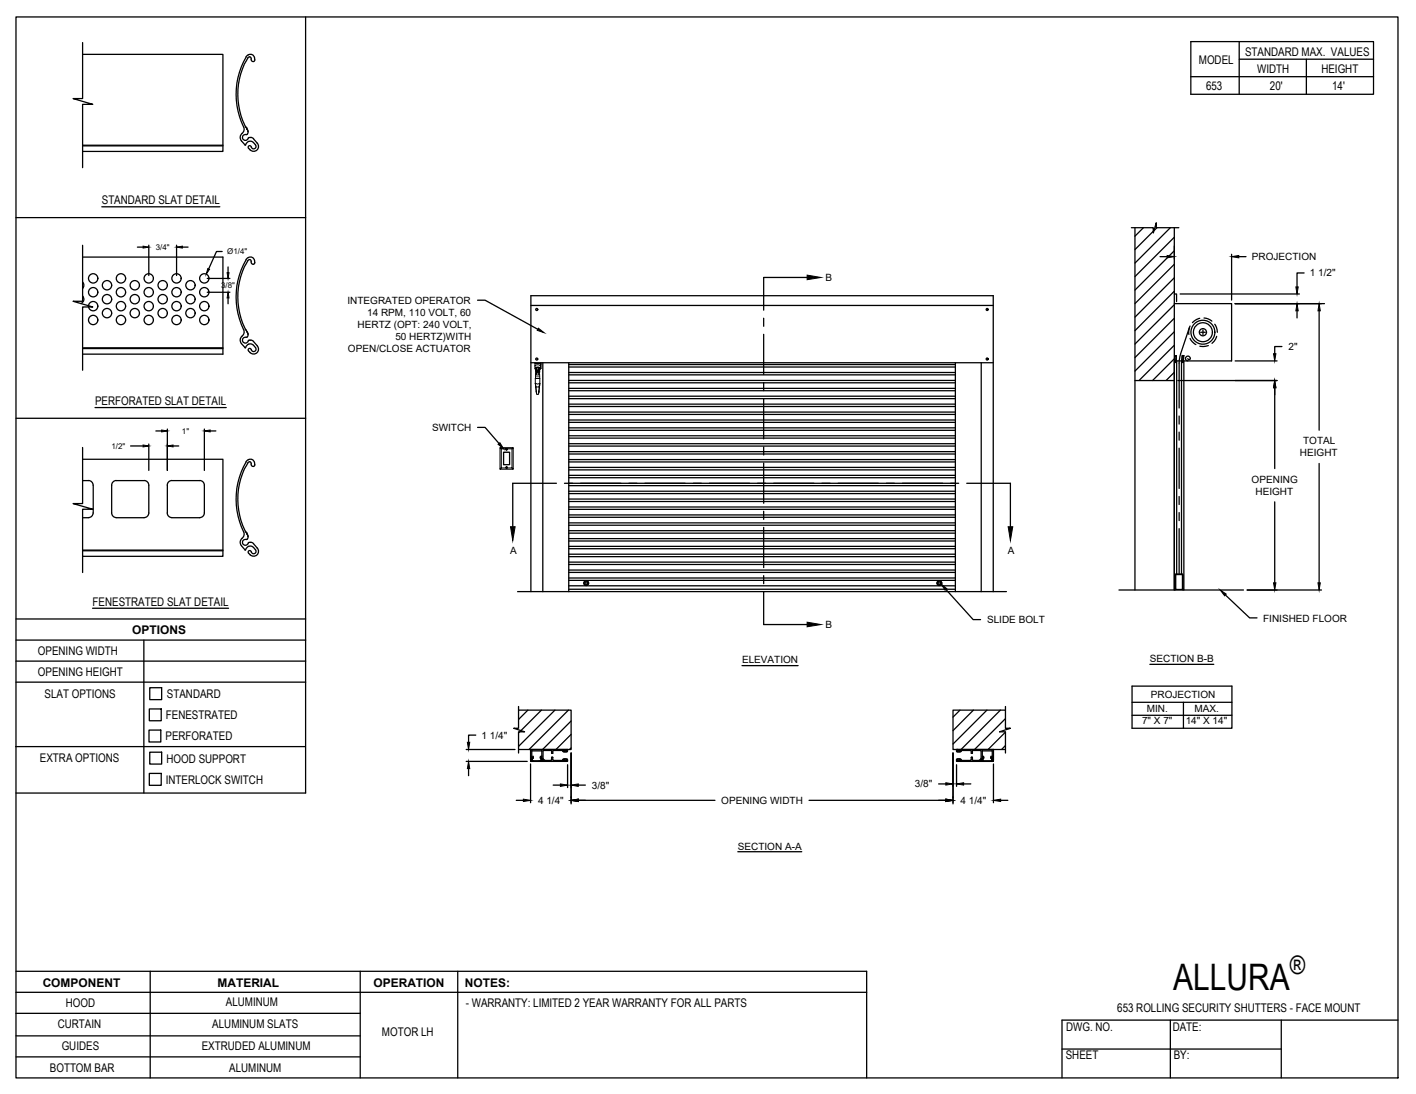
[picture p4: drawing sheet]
<svg xmlns="http://www.w3.org/2000/svg" width="279mm" height="216mm" viewBox="0 0 279 216" stroke-linecap="round" stroke-linejoin="round" font-family="sans-serif">
<!-- layer: ANNOTATIONS -->
<g fill="none" stroke="#000" stroke-width=".25">
<path d="M27.1 48.8h1.1M29.4 48.4v6M34.8 48.4v6M36 48.8h1.1M40.9 54.9h4.5M40.9 57.7h4.5M43.8 49.6h-1.1l-1.5 3.5M45 52.7v1.1M45 58.8v1.1M94.2 59.2h1.5l10.4 5.8M228.9 50.7h1.4M231.7 48.5v2.6"/>
<path d="M232.9 58h23.5M243 50.2v9M243.7 59.9h17.6M244.4 50.7h1.5M257.3 53.9h-1.4v2.7M232.4 75.1h19.6M243.7 71.2h8.3M251.5 76.5v16M252.9 68.4h-1.4v1.4M255.9 61.3v1.4M260.3 61.3v23.6M25.8 88h2.4"/>
<path d="M29.4 87.6v5.2M30.8 85h1.1M33 84.7v8.1M34.1 88h1.2M40.3 84.7v8.1M41.5 85h1.1M94.2 84.3h1.5l2.8 3.2M251.5 99v16M260.3 91.5v23.5M186.6 116.3l5.4 6h1.5M241.8 117.4l4.8 4.5h1.4M246.1 116.4h14.7"/>
<path d="M146.4 131.4h11.1M223.4 135.4h19.7v8.3h-19.7zM223.4 138.6h19.7M226.9 131.1h12.6M233.5 138.6v5.1M92 150.3h12M92 147.9h9.6M92.5 151.7v1.4M93.9 145.1h-1.4v1.4M101.9 157.9h1.4M104.7 150.8v7.6M109.2 154.9h1.4"/>
<path d="M112 150.9v4.5M112.7 148.6v10M114.1 157.9h27M114.1 154.9h1.4M159.6 157.9h27M185.2 154.7h1.4M188 148.6v10M188.7 150.9v4.3M190.1 154.7h1.5M196 150.8v7.6M197.4 157.9h1.5M223.4 141.2h19.7"/>
<path d="M145.6 168.1h12.6"/>
</g>
<g fill="#000" stroke="#000" stroke-width=".2">
<path d="M28.2 48.6l1.2 .2-1.2 .2zM34.8 48.8l1.2-.2v.4zM41 53l.3 .1-.6 1zM44.8 53.8h.4l-.2 1.1zM45 57.7l.2 1.1h-.4zM230.3 50.4l1.4 .3-1.4 .2zM243 50.7l1.4-.3v.5zM255.7 56.6h.5l-.3 1.4zM106.2 64.8l1.2 .9-1.4-.5zM251.5 75.1l.3 1.4h-.5zM251.3 69.8h.5l-.3 1.4zM255.9 59.9l.3 1.4h-.5z"/>
<path d="M260.3 59.9l.2 1.4h-.4zM28.2 87.8l1.2 .2-1.2 .2zM31.9 84.9l1.1 .1-1.1 .2zM33 88l1.1-.2v.4zM40.3 85l1.2-.1v.3zM98.3 87.7l.3-.3 .8 1.2zM185.7 115.3l1.1 .9-.3 .3zM240.8 116.4l1.2 .8-.4 .4zM251.3 115h.5l-.3 1.4zM260.1 115h.4l-.2 1.4zM92.5 150.3l.2 1.4h-.5zM92.2 146.5h.5l-.2 1.4z"/>
<path d="M103.3 157.7l1.4 .2-1.4 .3zM110.6 154.7l1.4 .2-1.4 .3zM112.7 157.9l1.4-.2v.5zM112.7 154.9l1.4-.2v.5zM186.6 157.7l1.4 .2-1.4 .3zM186.6 154.5l1.4 .2-1.4 .2zM188.7 154.7l1.4-.2v.4zM196 157.9l1.4-.2v.5z"/>
</g>
<!-- layer: SECTION CUTS -->
<g fill="none" stroke="#000" stroke-width=".25">
<path d="M159.3 54.8h-8.6v6.4M150.7 62.8v1.6M150.7 66v7.9M150.7 75.5v1.6M150.7 78.7v7.9M109.8 95.4h-8.6v8.5M111.4 95.4h1.6M114.6 95.4h7.9M124.1 95.4h1.6M127.3 95.4h7.9M136.8 95.4h1.6M140 95.4h7.9"/>
<path d="M149.5 95.4h1.6M150.7 88.2v1.6M150.7 91.4v7.9M152.7 95.4h7.9M162.2 95.4h1.6M165.4 95.4h7.9M174.9 95.4h1.6M178.1 95.4h7.9M187.6 95.4h1.6M190.8 95.4h8.6v8.5M150.7 100.9v1.6M150.7 104.1v7.9"/>
<path d="M150.7 113.6v1.6M150.7 116.8v6.5h8.6"/>
</g>
<path d="M159.3 54.3l2.7 .5-2.7 .4zM100.7 103.9h.9l-.4 2.8zM198.9 103.9h.9l-.4 2.8zM159.3 122.8l2.7 .5-2.7 .4z" fill="#000" stroke="#000" stroke-width=".2"/>
<!-- layer: MOTOR LH -->
<g fill="none" stroke="#000" stroke-width=".25">
<path d="M223.2 44.9h4.4v1.1l.6-2v.9h4.4M223.9 44.9v71.5M225.6 44.9l-1.7 1.7M227.6 45.6l-3.7 3.7M228.3 44.9l-.6 .6M230.9 44.9l-7 7M231.7 46.8l-7.8 7.8M231.7 49.5l-7.8 7.8M231.7 52.2l-7.8 7.7M231.7 54.8l-7.8 7.8M231.7 58h.5v1.5M231.7 59.9h11.3v11.3h-9.6"/>
<path d="M231.7 44.9v71.5M231.7 57.5l-7.8 7.8M104.8 60.3h91.2M104.8 71.6h91.2M107.1 71.6v45.2M112.2 71.6v45.2M112.2 78.7h76.3M112.2 78.2h76.3M112.2 79.8h76.3M112.2 77.1h76.3M112.2 76.6h76.3M112.2 75.5h76.3"/>
<path d="M112.2 75.1h76.3M112.2 74h76.3M112.2 73.5h76.3M112.2 72.4h76.3M112.2 71.9h76.3M188.5 71.6v45.2M193.6 71.6v45.2M223.9 75.1h7.8M231.7 60.1l-7.8 7.8M231.7 62.8l-7.8 7.8M231.7 65.5l-7.8 7.7M231.7 68.1l-7 7"/>
<path d="M231.7 70.8l-4.3 4.3M231.7 73.5l-1.6 1.6M231.7 71.2h.5M231.8 70.2h.3v1h-.3zM231.8 71.2h.1M232.1 70.2v1M232.2 71.2h1.4v45.2M232.2 71.2v42.1M233.1 71.2v42.1M233.2 71.2h.1M233.2 70.2h.4l-.1 1h-.3zM233.3 70.2l-.1 1"/>
<path d="M233.5 71.2h.1M234.4 70.7l.2 .3 .2-.1a.47 .47 0 0 0-.3-.6 .47 .47 0 0 0-.6 .4 .47 .47 0 0 0 .5 .5M234.7 64.7l-2 6.2v9.6M234.8 64.3l-.3 1 .1 .7M234.8 66.8l.5 .7 .7 .5M236.7 62.8l-.6 .3-.8 .6M236.9 65.6h.9M237.4 65.1v.9M237.6 62.8l.8 .1 .7 .5M238.4 68.2l-.9 .2-.8-.1M239.7 64l.3 .6 .2 1M240.1 66.4l-.3 .6-.7 .8"/>
<path d="M112.2 97.4h76.3M112.2 96.9h76.3M112.2 98.5h76.3M112.2 99h76.3M112.2 94.3h76.3M112.2 93.8h76.3M112.2 95.4h76.3M112.2 95.8h76.3M112.2 91.2h76.3M112.2 90.7h76.3M112.2 92.2h76.3M112.2 92.7h76.3"/>
<path d="M112.2 88h76.3M112.2 87.6h76.3M112.2 89.1h76.3M112.2 89.6h76.3M112.2 86.5h76.3M112.2 86h76.3M112.2 83.4h76.3M112.2 82.9h76.3M112.2 84.4h76.3M112.2 84.9h76.3M112.2 81.8h76.3M112.2 81.3h76.3"/>
<path d="M112.2 80.2h76.3M232.7 82.1v1.6M232.7 85.3v1.6M232.7 88.5v7.9M232.7 98v1.6M102.1 116.8h96.5M104.8 116.8v-58.4h91.2v58.4M112.2 113h76.3M112.2 111.4h76.3M112.2 110.9h76.3M112.2 112.5h76.3M112.2 100.5h76.3"/>
<path d="M112.2 100.1h76.3M112.2 103.7h76.3M112.2 103.2h76.3M112.2 101.6h76.3M112.2 102.1h76.3M112.2 106.8h76.3M112.2 106.3h76.3M112.2 104.7h76.3M112.2 105.2h76.3M112.2 109.9h76.3M112.2 109.4h76.3M112.2 107.8h76.3"/>
<path d="M112.2 108.3h76.3M112.2 114.5h76.3M112.2 115.6h76.3M112.2 114.1h76.3M112.2 116.3h76.3M115.4 114.7h.5l.2 .4-.2 .4h-.5l-.2-.4zM185.1 114.7h.5l.2 .4-.2 .4h-.5l-.2-.4zM220.8 116.4h24.6M232.1 113.4l-.1 .1M232.1 113.3l-.2 .2v2.9M232.1 113.3h1.3v3.1M232.1 113.4h1.1"/>
<path d="M232.7 101.2v1.5M232.7 104.3v8.9M233.2 113.4l.1 2.9h-1.3v-2.8M233.4 116.4h.1M102.3 139.4v4.3h-.9l2.1 .7h-1.2v4.2M198.4 139.4v4.3h1l-2.2 .7h1.2v4.2M102.3 140.1h10.4v7.8h-10.4M102.6 144.4l-.3 .2M104.2 140.1l-1.9 1.9M104.7 150.2h.1M104.7 147.9v2.2M104.8 150.2h.1"/>
<path d="M104.8 147.9h7.2v.3l-.3-.1M104.8 150.1h.1M104.8 150.3h2.3M104.9 149.7l-.1 .4M104.9 148.2v1.2M104.9 149.7h.1M104.9 149.4h.1M104.9 148.2h.1M104.9 148.2h2M104.9 149.4h.3M105 149.7l-.1 .2 .1 .2M105 150.1h.1"/>
<path d="M105 149.7h.1M105 149.6h.2M105 150.1h-.1M105 149.7l.1 .3M105.1 150h.1M105.1 150v.1M105.1 150.1h.1M105.2 149.6h.1M105.2 149.4h.1M105.2 149.4v.2M106.5 150.1l-.2 .2M106.6 149.4v.2"/>
<path d="M106.6 149.4h.1M106.6 149.6h.1M106.6 149.6h.3M106.6 149.4h.3M106.7 150.1h-1.6l-.1 .2M106.7 150v.1M106.7 150.1h.1M106.8 150h.1M106.8 149.7v.3M106.8 140.1l-4 4.1M106.8 149.7h.1M106.8 150.1h.1"/>
<path d="M106.9 149.7l.1 .2-.2 .2M106.9 149.7l-.1 .1M106.9 150.1h.1M106.9 149.7h.1M106.9 148.2h.1M106.9 149.4h.1M106.9 150.1h.2M106.9 149.7l.1 .4M106.9 148.2v1.2M107.1 150.2h.1M109 149.4l.1 .5 .1 .2M109.1 148.7l-.3-.1v-.5h-1.6l-.1 1.6 .3 .3 1.3 .1 .1-.2v-.5h.3"/>
<path d="M109.2 148.1l-.1 .1-.1 .5M109.2 150.1h1.8M109.2 148.1h1.8M109.5 140.1l-7.2 7.2M111 148.1h.1M111.1 150l.2-.1v.2h.5l-.1-.2h.2l.1 .3h-4.8M111.1 150l-.1 .1M111.1 148.1v.1M111.1 150h.1M111.1 149.8l.3-.1 .5 .1M111.1 149.8l.3 .1-.1 .2h.5l-.1-.2 .3-.1M111.3 148.2h.1"/>
<path d="M111.3 148.1v.2l-.2-.1M111.7 148.2h.1M111.8 148.1h-.5l.1 .2h-.3M111.8 148.1l-.1 .2h.2l-.2 .1-.6-.1M111.8 148.1h.1M111.8 148.1h-.5M112.2 140.1l-7.8 7.8M112.7 142.3l-5.6 5.6M112.7 144.9l-3 3M112.7 147.6l-.3 .3M188.8 149.8l.2-.1 .6 .1M188.8 149.8l.2 .1-.1 .1"/>
<path d="M188.9 150l.5 .1M188.9 148.1h.1M188.9 150l.6 .1M188.9 148.1h.6l-.2 .2h.3l-.6 .1-.2-.1h.2zM188.9 150l.1-.1h-.3l.1 .4 4.8-.1M188.9 148.1h.5M188.9 148.2h.1M189 148.1l-.3 .1v-.3h7.3v2.2M189.4 149.9v.1M189.4 148.1v.2M189.4 150h.1M189.4 149.9l.2 .1"/>
<path d="M189.4 148.2h.1M189.4 140.1l-1.4 1.4M189.4 148.1h.1M189.5 148.1h.1M189.5 150v.1M189.6 149.8l-.3 .1 .2 .2M189.6 148.2l-.2 .1M189.6 150l.1 .1M189.7 148.1v.1M189.7 150h.1M189.7 148.1h-.1M189.7 148.1h1.8l.1 .1v.4h.3"/>
<path d="M191.9 149.5l-.2-.1-.1 .5-.1 .2h-1.8M191.9 149.9l.1 .2M191.9 148.3v.3M191.9 149.5v.4M192 148.1l-.1 .1M192 148.1h1.5l.1 1.6-.4 .4h-1.2M192.1 140.1l-4.1 4.1M193.6 150.2h.1M193.6 150.1h.2M193.6 150.3h2.4M193.8 150.1h-.1M193.8 149.7v.4"/>
<path d="M193.8 148.2v1.2M193.8 149.7l-.1 .2 .1 .2M193.8 148.2h.1M193.8 149.4h.1M193.8 148.2h2M193.8 149.4h.3M193.8 149.7h.1M193.9 150.1h.1M193.9 149.7h.1M193.9 149.6h.2M193.9 150.1h-.1M193.9 149.7v.3"/>
<path d="M194 150h.1M194 150v.1M194 150.1h.1M194 150.1h1.6M194.1 149.4h.1M194.1 149.6h.1M194.1 149.4v.2M194.7 140.1l-6.7 6.7M195.5 149.4v.2M195.5 149.6h.1M195.5 149.4h.1M195.5 149.6h.2"/>
<path d="M195.5 149.4h.3M195.6 150.1h.1M195.6 150v.1M195.7 150h.1M195.7 149.7v.3M195.7 150.1h.1M195.7 149.7h.1M195.8 149.7l.1 .2-.2 .2M195.8 149.7h.1M195.8 149.4h.1M195.8 148.2h.1M195.8 150.1h.2"/>
<path d="M195.8 148.2v1.2M195.8 149.7v.3M195.8 150h.1M195.8 150l.1 .1M196 150.2h.1M197.4 140.1l-7.8 7.8M198.4 140.1h-10.4v7.8h10.4M198.4 141.8l-6.1 6.1M198.4 144.5l-3.4 3.4M198.4 147.1l-.8 .8M199.2 143.7l-.1 .1"/>
<circle cx="105.9" cy="61.1" r=".2"/>
<circle cx="105.9" cy="70.9" r=".2"/>
<circle cx="194.8" cy="61.1" r=".2"/>
<circle cx="194.8" cy="70.9" r=".2"/>
<circle cx="231.9" cy="71.4" r=".1"/>
<circle cx="233.4" cy="71.4" r=".1"/>
<circle cx="237.4" cy="65.6" r="1.87"/>
<circle cx="237.4" cy="65.6" r="2.36"/>
<circle cx="237.4" cy="65.6" r=".71"/>
<circle cx="115.7" cy="115.1" r=".48"/>
<circle cx="115.7" cy="115.1" r=".24"/>
<circle cx="185.3" cy="115.1" r=".24"/>
<circle cx="185.3" cy="115.1" r=".48"/>
</g>
<g fill="none" stroke="#000" stroke-width=".2">
<path d="M105.6 71.7v.6a.64 .64 0 0 1 1 0v-.6M105.6 71.6v.1M105.6 72.3v.4M105.6 75.8v-.2l.2 1.6M105.7 74.2h.8M105.7 72.9a.42 .42 0 0 1 .4-.4 .42 .42 0 0 1 .4 .4M105.7 72.6v.2M105.7 73.1v.3M105.7 73.1h.1M105.7 73.4h.1M105.7 73.5h.1M105.7 73.8l.1 .1"/>
<path d="M105.7 72.8v.3M105.7 73.8v.9h.8M105.7 72.7v.1M105.7 73.8h.1M105.8 72.6l-.1 .3v-.2M105.8 72.6h.1M105.8 72.6h.5h-.5M105.8 73.8h.1M105.8 73.9h.1M105.8 73.1h.1M105.8 73.4h.1M105.8 77.2l.1 .3z"/>
<path d="M105.8 72.6l-.1 .2M105.8 73.5v.2M105.8 73h.1M105.8 73h.5M105.9 73.2l-.2 .6M105.9 73.4h.1M105.9 73.1l-.1 .3M105.9 73h.1M105.9 72.7l-.1 .5M105.9 72.6h.1M105.9 73h-.1M105.9 73.1h.1"/>
<path d="M105.9 73.3h.1M105.9 73.3v.1M105.9 73.2l.2-.1 .1 .1M106 73.3l.1-.2v.3M106 77.8h.2M106 73.4h.1M106.1 73.4h-.1M106.1 73.4h.1M106.2 73.1h.1M106.3 73.1h.1M106.3 73.4h.1M106.3 73.3h.1"/>
<path d="M106.3 73.2h.1M106.3 73.3l-.2 .1-.2-.1M106.3 73.2l.1 .6M106.3 73.1v.3M106.3 72.6l.1 .6M106.3 73h.1M106.3 76.4v1.3l-.1 .1M106.3 76.4h-.6l.3 1.4M106.3 76.4h.1M106.3 77.2v.3zM106.3 73.9h.1M106.4 73.1l-.1 .3"/>
<path d="M106.4 73h.1M106.4 73.8v.1M106.4 73.8l.1 .9M106.4 72.6v.2M106.4 73.8h-.7M106.4 72.6h.1M106.4 73.4h.1M106.4 73.5h.1M106.4 72.6v.1M106.4 72.7l.1 .1M106.4 72.7v.2M106.4 72.8v.3"/>
<path d="M106.4 72.7v.1M106.5 73.1h.1M106.5 73.4h.1M106.5 73.1v.3M106.5 72.8l-.1 .1h.2a.51 .51 0 0 0-.4-.5 .51 .51 0 0 0-.5 .2l-.1 .1 .1 .3M106.5 74.7h-.9v.9a.74 .74 0 0 0 .9 0M106.5 75.6v.2v-.2M106.5 75.8l-.2 1.4M106.5 72.6v.2M106.5 74.7v.9M106.6 71.6v.1h-1M106.6 71.8h.2"/>
<path d="M106.6 72.3v.4M106.8 71.6v1.1h-.2M98.7 92.6h.1M98.7 88.3v.1M98.7 88.3l2.5 .1-.2 .2h-2.1zM99.3 89.2h1.3v2.5h-1.3zM99.4 89.3h1.1v2.4h-1.1zM99.9 92.3l.1-.2 .1 .2M99.9 88.6l.1 .2 .1-.2M99.9 92.4h-1v-3.8l-.2-.2v4.2l.2-.2-.2 .2h2.5l-.2-.2 .3 .2v-4.2l-.3 .2v3.8h-.9M99.9 92.4h.2M99.9 88.7h.1"/>
<path d="M99.9 92.3h.1M99.9 92.2l.1 .1M99.9 88.6h.1M100 88.7h.1M100 88.7l-.1-.1 .1 .2M100 92.3h.1M100 92.2l-.1 .1 .1 .1M100 88.7v.1M100 92.3v.1M100 88.8h.1M100 92.4h.1M100 92.2l.1 .1"/>
<path d="M101.2 88.3v.1M101.2 92.6h.1"/>
<circle cx="106.1" cy="73.2" r=".2"/>
<circle cx="106.1" cy="73.2" r=".14"/>
<circle cx="100" cy="92.3" r=".12"/>
<circle cx="100" cy="88.7" r=".12"/>
</g>
<!-- layer: DETAILS -->
<g fill="none" stroke="#000" stroke-width=".25">
<path d="M16.3 8.4v11.1h-1.9l3.9 1.1h-2v12.5M16.3 10.7h27.7v19.2h-27.7M48.5 11.2a.9 .9 0 0 1 1-.5 .9 .9 0 0 1 .7 .7M48.6 11.2a14.9 14.9 0 0 0-.4 14.2l-.2 .6-.2 .3M48.9 11.4a.38 .38 0 0 1 .5-.1 .38 .38 0 0 1 .2 .5l.2 .3h.3l.2-.2-.1-.5M48.9 11.4a13.9 13.9 0 0 0-.4 13.6M16.3 28.8h27.7M16.3 28.7h27.7M47.8 26.3l-.4 .7a1.9 1.9 0 0 0 .9 1.6h.2M48.5 25l.2 .4M48.5 28.6a.93 .93 0 0 1 1.5-.5l.4 .5a.51 .51 0 0 1-.3 .8 .51 .51 0 0 1-.6-.6l-.2-.1-.3 .2v.4M48.6 26.6a.6 .6 0 0 0-.7 .5 .6 .6 0 0 0 .5 .7 .6 .6 0 0 0 .7-.6h.8a2.19 2.19 0 0 1 1 2.1 .96 .96 0 0 1-1.5 .3"/>
<path d="M48.7 25.4l.3 .6M48.7 25.4h.1M48.8 26.5l-.2 .1M49 26l-.2 .5M49.1 29.3l.3 .3M16.3 55.7a.92 .92 0 0 1 0 1.2M16.3 58.4a.92 .92 0 0 1-.3 1.5M16.3 48.4v11.1h-1.9l3.9 1.1h-2v12.5M16.3 50.7h27.7v19.2h-27.7M48.5 51.2a.9 .9 0 0 1 1-.5 .9 .9 0 0 1 .7 .7M48.6 51.2a14.9 14.9 0 0 0-.4 14.2 1.83 1.83 0 0 1-.7 1.4l-.1 .2a1.9 1.9 0 0 0 .9 1.6h.2M48.9 51.4a.38 .38 0 0 1 .5-.1 .38 .38 0 0 1 .2 .5l.2 .3h.3l.2-.2-.1-.5"/>
<path d="M48.9 51.4a13.9 13.9 0 0 0-.4 13.6M16.3 68.8h27.7M16.3 68.6h27.7M48.5 65l.3 .5M48.5 68.6a.93 .93 0 0 1 1.5-.5l.4 .5a.51 .51 0 0 1-.3 .8 .51 .51 0 0 1-.6-.6h-.2l-.3 .1v.4M48.6 66.6a.6 .6 0 0 0-.7 .5 .6 .6 0 0 0 .5 .7 .6 .6 0 0 0 .7-.6h.8a2.19 2.19 0 0 1 1 2.1 .96 .96 0 0 1-1.5 .3M48.8 65.5l.2 .5M48.8 66.5l-.2 .1M49 66l-.2 .5M49.1 69.3l.3 .3M16.3 88.3v11.1h-1.9l3.9 1.1h-2v12.5M16.3 90.6h27.7v19.2h-27.7"/>
<path d="M16.3 94.8h1.2M17.5 94.8a.92 .92 0 0 1 .9 .9M18.4 95.8v5.4M23 94.8a.92 .92 0 0 0-1 .9v5.5a.92 .92 0 0 0 1 1M23 94.8h5.4M28.4 94.8a.92 .92 0 0 1 1 1v5.4a.92 .92 0 0 1-1 1M33.9 94.8a.89 .89 0 0 0-.9 1v5.4a.96 .96 0 0 0 .9 1h5.5a.92 .92 0 0 0 .9-1v-5.4a.92 .92 0 0 0-.9-1M33.9 94.8h5.5M48.6 91.1a14.9 14.9 0 0 0-.4 14.2 1.83 1.83 0 0 1-.7 1.4l-.1 .5 .2 .5M48.9 91.3a.38 .38 0 0 1 .5-.1 .38 .38 0 0 1 .2 .5l.2 .3h.3l.2-.2-.1-.5M48.9 91.4a13.9 13.9 0 0 0-.4 13.5M49 90.7l-.5 .4"/>
<path d="M49 90.7a.81 .81 0 0 1 1.2 .6M16.3 108.7h27.7M16.3 108.6h27.7M18.4 101.2a.92 .92 0 0 1-.9 1h-1.2M23 102.2h5.4M47.6 107.7l.8 .8a1.03 1.03 0 0 1 1.6-.5l.4 .5M48.5 104.9l.2 .4M48.7 105.3l.2 .3M48.7 105.3h.1M48.8 106.4l-.1 .1a.62 .62 0 0 0-.8 .3 .62 .62 0 0 0 .4 .8 .62 .62 0 0 0 .8-.5l.4-.1M48.9 105.6v.1M48.9 105.7l-.1 .7"/>
<path d="M49.1 109.2l.3 .3M49.5 107l.4 .1a2.19 2.19 0 0 1 1 2.1 .96 .96 0 0 1-1.5 .3M50.4 108.5a.51 .51 0 0 1-.3 .8 .51 .51 0 0 1-.6-.6h-.2l-.3 .1v.4"/>
<circle cx="18.4" cy="57.7" r=".92"/>
<circle cx="18.4" cy="54.9" r=".92"/>
<circle cx="21.1" cy="59" r=".92"/>
<circle cx="21.1" cy="56.3" r=".92"/>
<circle cx="23.9" cy="54.9" r=".92"/>
<circle cx="23.9" cy="57.7" r=".92"/>
<circle cx="26.6" cy="59" r=".92"/>
<circle cx="26.6" cy="56.3" r=".92"/>
<circle cx="29.3" cy="54.9" r=".92"/>
<circle cx="29.3" cy="57.7" r=".92"/>
<circle cx="32.1" cy="59" r=".92"/>
<circle cx="32.1" cy="56.3" r=".92"/>
<circle cx="34.8" cy="57.7" r=".92"/>
<circle cx="34.8" cy="54.9" r=".92"/>
<circle cx="37.6" cy="56.3" r=".92"/>
<circle cx="37.6" cy="59" r=".92"/>
<circle cx="40.3" cy="57.7" r=".92"/>
<circle cx="40.3" cy="54.9" r=".92"/>
<circle cx="18.4" cy="63.2" r=".92"/>
<circle cx="18.4" cy="60.4" r=".92"/>
<circle cx="21.1" cy="61.8" r=".92"/>
<circle cx="23.9" cy="63.2" r=".92"/>
<circle cx="23.9" cy="60.4" r=".92"/>
<circle cx="26.6" cy="61.8" r=".92"/>
<circle cx="29.3" cy="63.2" r=".92"/>
<circle cx="29.3" cy="60.4" r=".92"/>
<circle cx="32.1" cy="61.8" r=".92"/>
<circle cx="34.8" cy="60.4" r=".92"/>
<circle cx="34.8" cy="63.2" r=".92"/>
<circle cx="37.6" cy="61.8" r=".92"/>
<circle cx="40.3" cy="63.2" r=".92"/>
<circle cx="40.3" cy="60.4" r=".92"/>
</g>
<!-- layer: TITLE BLOCK -->
<g fill="none" stroke="#000" stroke-width=".25">
<path d="M3.2 3.3h272.6v209.4h-272.6zM60.3 3.3v153.2h-57.1M235 8.2h36v10.4h-36zM235 15.1h36M244.5 11.7h26.5M244.5 8.2v10.4M3.2 42.9h57.1M20.1 40.8h23.3M3.2 82.6h57.1M18.8 80.4h25.8M3.2 130.5h57.1M3.2 134.6h57.1"/>
<path d="M3.2 126.3h57.1M3.2 122.2h57.1M18.3 120h26.8M28.4 126.3v30.2M29.5 139.9h2.3v2.3h-2.3zM29.5 135.7h2.4v2.4h-2.4zM3.1 147.3h57.1M29.4 144.1h2.3v2.3h-2.3zM29.5 152.6h2.3v2.4h-2.3zM29.5 148.4h2.4v2.4h-2.4zM3.2 200h67.9M3.2 195.8h167.8"/>
<path d="M3.2 191.7h167.8v21M29.6 191.7v21M71.1 191.7v21M90.3 191.7v21M3.2 208.6h67.9M3.2 204.4h67.9M209.6 207h43.2M230.9 201.3v11.4M252.8 201.3v11.4M275.8 201.3h-66.2v11.4"/>
</g>
<!-- layer: 0 -->
<path d="M257.8 11.7v6.9" fill="none" stroke="#000" stroke-width=".25"/>
<text font-size="7.2" x="231.5" y="195.5">ALLURA</text>
<text font-size="5" x="254.5" y="192.3">®</text>
<g font-size="2.4">
<text x="245.7" y="11.1">STANDARD MAX. VALUES</text>
<text x="236.6" y="12.7">MODEL</text>
<text x="238" y="17.8">653</text>
<text x="248.1" y="14.4">WIDTH</text>
<text x="250.6" y="17.8">20'</text>
<text x="260.7" y="14.4">HEIGHT</text>
<text x="262.8" y="17.8">14'</text>
<text x="20.1" y="40.3">STANDARD SLAT DETAIL</text>
<text x="18.8" y="79.9">PERFORATED SLAT DETAIL</text>
<text x="18.3" y="119.5">FENESTRATED SLAT DETAIL</text>
<text x="26.1" y="125">OPTIONS</text>
<text x="7.5" y="129.3">OPENING WIDTH</text>
<text x="7.5" y="133.4">OPENING HEIGHT</text>
<text x="8.8" y="137.8">SLAT OPTIONS</text>
<text x="32.9" y="137.8">STANDARD</text>
<text x="32.7" y="141.9">FENESTRATED</text>
<text x="32.7" y="146.1">PERFORATED</text>
<text x="7.9" y="150.5">EXTRA OPTIONS</text>
<text x="32.7" y="154.7">INTERLOCK SWITCH</text>
<text x="32.9" y="150.5">HOOD SUPPORT</text>
<text x="8.4" y="194.7">COMPONENT</text>
<text x="42.9" y="194.7">MATERIAL</text>
<text x="73.7" y="194.7">OPERATION</text>
<text x="91.7" y="194.7">NOTES:</text>
<text x="11.4" y="202.8">CURTAIN</text>
<text x="13" y="198.8">HOOD</text>
<text x="41.9" y="202.9">ALUMINUM SLATS</text>
<text x="44.6" y="198.6">ALUMINUM</text>
<text x="91.9" y="198.6">- WARRANTY: LIMITED 2 YEAR WARRANTY FOR ALL PARTS</text>
<text x="210.4" y="203.6">DWG. NO.</text>
<text x="220.5" y="199.8">653 ROLLING SECURITY SHUTTERS - FACE MOUNT</text>
<text x="231.4" y="203.4">DATE:</text>
<text x="12.2" y="207.3">GUIDES</text>
<text x="39.8" y="207.2">EXTRUDED ALUMINUM</text>
<text x="75.4" y="204.5">MOTOR LH</text>
<text x="210.3" y="209.1">SHEET</text>
<text x="231.6" y="209">BY:</text>
<text x="9.8" y="211.5">BOTTOM BAR</text>
<text x="45.2" y="211.6">ALUMINUM</text>
</g>
<g font-size="2">
<text x="247" y="51.4">PROJECTION</text>
<text x="68.6" y="60">INTEGRATED OPERATOR</text>
<text x="162.9" y="55.5">B</text>
<text x="258.5" y="54.5">1 1/2&quot;</text>
<text x="70.6" y="64.7">HERTZ (OPT: 240 VOLT,</text>
<text x="72.5" y="62.4">14 RPM, 110 VOLT, 60</text>
<text x="68.7" y="69.5">OPEN/CLOSE ACTUATOR</text>
<text x="78" y="67.1">50 HERTZ)WITH</text>
<text x="254.2" y="69.1">2&quot;</text>
<text x="85.3" y="85.1">SWITCH</text>
<text x="257.1" y="87.7">TOTAL</text>
<text x="247" y="95.3">OPENING</text>
<text x="256.5" y="90.1">HEIGHT</text>
<text x="247.7" y="97.6">HEIGHT</text>
<text x="100.7" y="109.3">A</text>
<text x="198.9" y="109.3">A</text>
<text x="162.9" y="124">B</text>
<text x="194.8" y="123">SLIDE BOLT</text>
<text x="249.2" y="122.7">FINISHED FLOOR</text>
<text x="146.4" y="130.9">ELEVATION</text>
<text x="226.9" y="130.7">SECTION B-B</text>
<text x="227.1" y="137.7">PROJECTION</text>
<text x="225.3" y="143">7&quot; X 7&quot;</text>
<text x="226.3" y="140.6">MIN.</text>
<text x="234" y="143">14&quot; X 14&quot;</text>
<text x="235.7" y="140.6">MAX.</text>
<text x="95" y="145.8">1 1/4&quot;</text>
<text x="116.8" y="155.6">3/8&quot;</text>
<text x="180.5" y="155.4">3/8&quot;</text>
<text x="106.2" y="158.6">4 1/4&quot;</text>
<text x="142.3" y="158.6">OPENING WIDTH</text>
<text x="189.5" y="158.6">4 1/4&quot;</text>
<text x="145.6" y="167.7">SECTION A-A</text>
</g>
<g font-size="1.6">
<text x="30.7" y="49.3">3/4&quot;</text>
<text x="44.9" y="50.2">Ø1/4&quot;</text>
<text x="43.6" y="56.9">3/8&quot;</text>
<text x="22" y="88.6">1/2&quot;</text>
<text x="35.9" y="85.6">1&quot;</text>
</g>
</svg>
